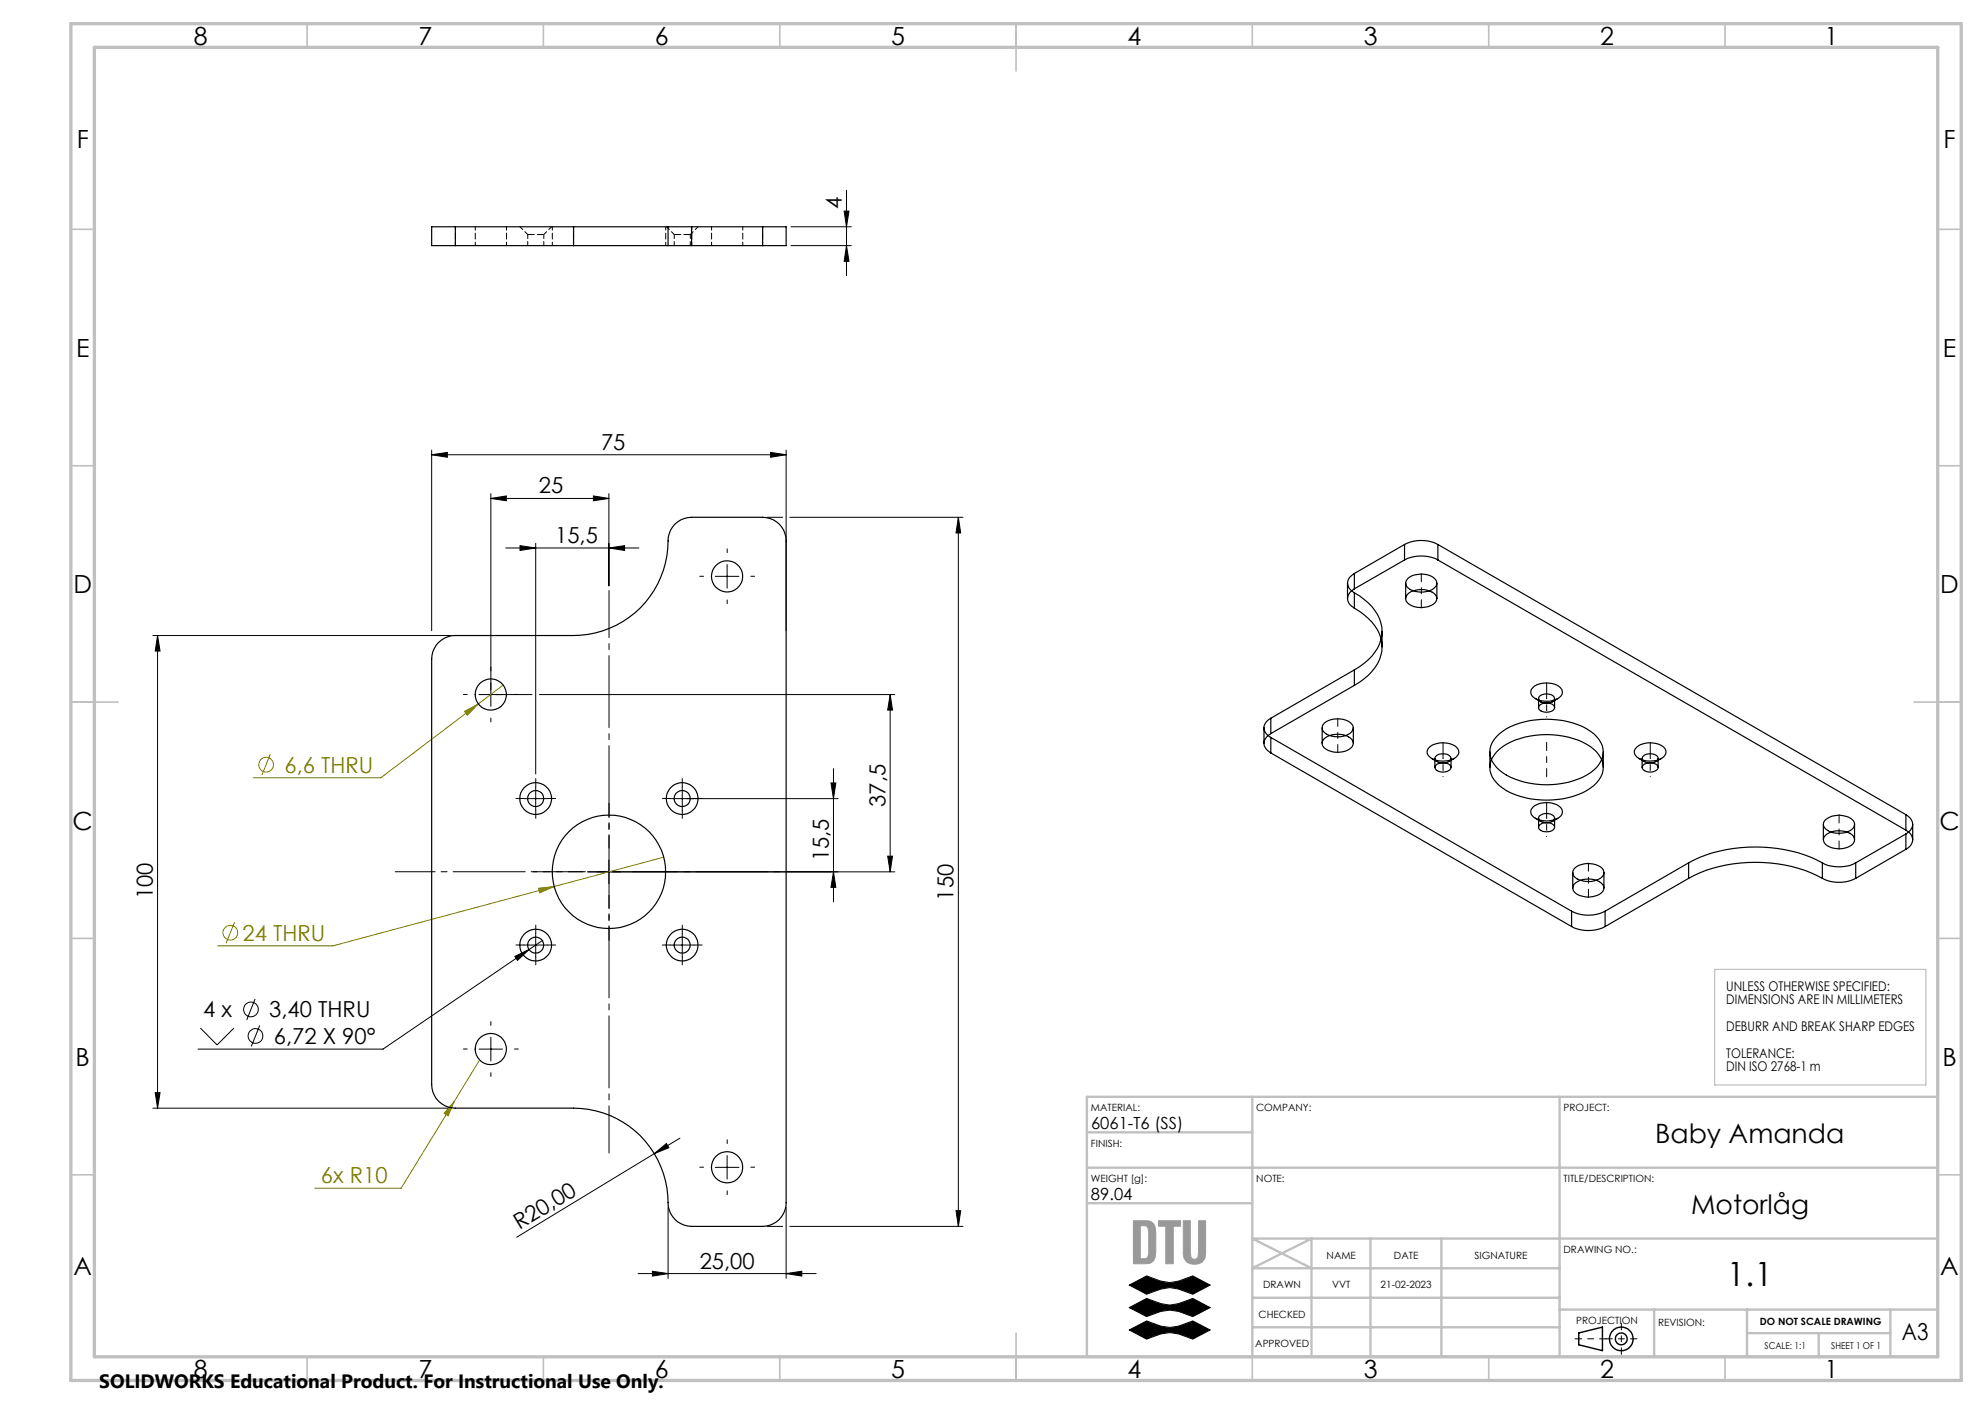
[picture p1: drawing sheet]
<svg xmlns="http://www.w3.org/2000/svg" width="420mm" height="297mm" viewBox="0 0 420 297" stroke-linecap="round" stroke-linejoin="round" font-family="sans-serif">
<path d="M238.9 271.8l3.7-1.9 3 1.1 1.9 .3 1.9-.3 3-1.1 3.6 1.9-3.6 2-3-1.1-1.9-.3-1.9 .3-3 1.1zM238.9 276.6l3.7-1.9 3 1.1 1.9 .3 1.9-.3 3-1.1 3.6 1.9-3.6 1.9a9.4 9.4 0 0 0-9.8 0zM238.9 281.3l3.7-1.9a9.4 9.4 0 0 0 9.8 0l3.6 1.9-3.6 2a9.4 9.4 0 0 0-9.8 0z" fill="none" stroke="#000" stroke-width=".21"/>
<g fill="none" stroke="#000" stroke-width=".3">
<path d="M334 282l5.1-1.3v5l-5.1-1.2z"/>
<circle cx="343" cy="283.2" r="1.25"/>
<circle cx="343.1" cy="283.2" r="2.5"/>
</g>
<path d="M239.9 258.3l2.7-.1 .8 .2 .7 .5 .3 .7 .1 1.1v4.2l-.1 1.1-.3 .7-.7 .5-.8 .1h-2.8zM241.3 259.3l1.3 .1 .5 1v4.7l-.2 .8-.3 .3-.3 .1h-1zM245.2 258.2l4.6 .1-.1 1.1h-1.5l-.1 7.9-1.4-.1v-7.8h-1.5zM250.4 258.3h1.4v6.7l.2 1a.88 .88 0 0 0 1.4 0l.2-1 .1-6.8 1.4 .1v6.8a2.4 2.4 0 0 1-1.9 2.4 2.4 2.4 0 0 1-2.7-1.3l-.1-1.1z" fill="none" stroke="#999" stroke-width=".21"/>
<path d="M343.1 279.9v6.6M333.3 283.2h6.6M346.4 283.2h-6.6" fill="none" stroke="#000" stroke-width=".21" stroke-dasharray="15.2 1.3 1.3 1.3" stroke-dashoffset="13.8"/>
<path d="M362.8 205.1h44.7v24.4h-44.7z" fill="none" stroke="#c0c0c0" stroke-width=".25"/>
<g fill="none" stroke="#c0c0c0" stroke-width=".35">
<path d="M65 5v5M115 5v5M165 5v5M215 5v10M265 5v5M315 5v5M365 5v5M15 48.5h5M410 48.5h5M15 98.5h5M410 98.5h5M15 148.5h10"/>
<path d="M405 148.5h10M15 198.5h5M410 198.5h5M15 248.5h5M410 248.5h5M65 287v5M115 287v5M165 287v5M215 282v10M265 287v5M315 287v5M365 287v5"/>
</g>
<g fill="none" stroke="#c0c0c0" stroke-width=".5">
<path d="M230 232h180v55h-180zM230 239.5h35M265 232v55M330 232v55M230 247h180M230 254.5h35M265 274.5h65M290 262v25M305 262v25M330 277h80M330 268.3h-65l12.5-6.3v25M350 277v10"/>
<path d="M369.6 277v10M400 277v10M410 262h-145l12.5 6.3M265 280.8h65M369.6 282h30.4M384.8 282v5"/>
</g>
<path d="M15 5h400v287h-400zM20 10h390v277h-390z" fill="none" stroke="#c0c0c0" stroke-width=".7"/>
<path d="M238.9 271.8l3.7 2a9.7 9.7 0 0 1 6.4-1.2l3.4 1.2 3.6-2-3.6-1.9a9.7 9.7 0 0 1-6.4 1.2l-3.4-1.2zM238.9 276.6l3.7 1.9a10.2 10.2 0 0 1 6.1-1.2l3.7 1.2 3.6-1.9-3.6-1.9a9.7 9.7 0 0 1-6.4 1.2l-3.4-1.2zM238.9 281.3l3.7 2a9.9 9.9 0 0 1 6.4-1.2l3.4 1.2 3.6-2-3.6-1.9a9.9 9.9 0 0 1-6.4 1.2l-3.4-1.2z" fill-rule="evenodd" fill="#000"/>
<path d="M241.3 259.3l1.3 .1 .5 .8v5.1l-.2 .6-.5 .4h-1.1zM239.9 258.2l-.1 9.1h2.8a1.97 1.97 0 0 0 1.9-2.4v-4.2a1.97 1.97 0 0 0-1.9-2.5zM245.2 258.2v1.2h1.5v7.8l1.4 .1 .1-7.9h1.5l.1-1.1zM250.4 258.2v6.9a2.32 2.32 0 0 0 3.3 2.2 2.09 2.09 0 0 0 1.4-2.2v-6.8l-1.4-.1-.2 7.6a.91 .91 0 0 1-1.2 .5 .91 .91 0 0 1-.5-1.2v-6.8z" fill-rule="evenodd" fill="#999"/>
<g fill="none" stroke="#808000" stroke-width=".21">
<path d="M57.2 159.5l-1.8 4.5M98.3 150.5l2.9-1.6-2.3 2.4zM106.5 144.9l-25.9 19.6h-27M49.6 195.1l-1.8 4.4M113.9 187.9l3.4-.4-3.1 1.4zM140.4 181.3l-70 18.8h-24.4M96.1 233l-1.3 3-.8-.5zM101.4 224.4l-16.5 27h-18.3"/>
<circle cx="56.3" cy="161.8" r="1.56"/>
<circle cx="48.8" cy="197.3" r="1.55"/>
</g>
<g fill="none" stroke="#000" stroke-width=".21">
<path d="M167.4 52h12.7M167.4 48h12.7M178.6 44.7h1l-.5 3.3zM179.1 40.2v18.1M179.1 52l.5 3.3h-1zM91.3 96.2l3.4-.5v1zM91.3 95.2v38.2M91.3 96.2h75M163.1 95.7l3.2 .5-3.2 .5zM166.3 95.2v38.2M103.9 105.4l3.2-.5v1zM103.9 104.4v45"/>
<path d="M103.9 105.4h24.9M107 115.9h28.2M110 115.4l3.3 .5-3.3 .5zM113.3 114.9v48.8M125.6 104.9l3.2 .5-3.2 .5zM128.8 115.9l3.4-.5v1zM128.8 104.4v19.5M153.8 119.4v5M162.3 109.4h3.3M167.1 109.4h36.7M202.8 109.4v150M202.8 109.4l.5 3.3h-1z"/>
<path d="M32.3 134.4h63.1M33.3 134.4l.6 3.3h-1.1zM33.3 134.4v100M151.3 121.9h5.1M101.4 146.9h11.2M114.1 146.9h75.2M188.3 146.9v37.5M188.3 146.9l.5 3.3h-1zM110.8 168.9h5.1M113.3 166.4v5M141.9 168.9h35.4M144.4 166.4v5"/>
<path d="M175.8 165.6h1l-.4 3.3zM176.4 162.6v28.2M110.8 199.9h5.1M113.3 197.4v5M114.8 199l-2.9 1.9M124.4 184.4h64.9M128.8 181.9v5M141.9 199.9h5M144.4 197.4v5M176.4 184.4l.4 3.3h-1zM187.8 181.1h1l-.5 3.3zM42.4 217.5l3.5 3.5 3.6-3.5"/>
<path d="M54 211.3l-1.8 4.5M55 216.9l-1.8 4.5M103.9 219.4v5M108.9 202.3l3-1.4-2.4 2.3zM111.9 200.9l-30.9 21h-39.1M32.3 234.4h63.1M32.8 231.1h1.1l-.6 3.3zM101.4 221.9h4.9M138.4 244l2.6-2.1 .5 .9zM138.4 244l-29.1 17.7M141.4 255.4v15M143.9 240.8l-5.5 3.2"/>
<path d="M151.3 246.9h5.1M153.8 244.4v5M162.3 259.4h3.3M166.3 255.4v15M167.1 259.4h36.7M202.3 256.1h1l-.5 3.3zM135 269.4h37.7M138 268.9l3.4 .5-3.4 .5zM166.3 269.4l3.4-.5v1z"/>
<circle cx="53.1" cy="213.5" r="1.56"/>
<circle cx="54.1" cy="219.1" r="1.56"/>
</g>
<path d="M123.4 184.4h-39.8" fill="none" stroke="#000" stroke-width=".21" stroke-dasharray="15.2 1.3 1.3 1.3" stroke-dashoffset="6.8"/>
<path d="M128.9 243.9v-119" fill="none" stroke="#000" stroke-width=".21" stroke-dasharray="15.2 1.3 1.3 1.3" stroke-dashoffset="5.3"/>
<path d="M128.9 179.4v-9.5M128.9 189.4v9.5" fill="none" stroke="#000" stroke-width=".21" stroke-dasharray="15.2 1.3 1.3 1.3" stroke-dashoffset="12.4"/>
<path d="M123.9 184.4h-11" fill="none" stroke="#000" stroke-width=".21" stroke-dasharray="15.2 1.3 1.3 1.3" stroke-dashoffset="11.6"/>
<path d="M133.9 184.4h42" fill="none" stroke="#000" stroke-width=".21" stroke-dasharray="15.2 1.3 1.3 1.3" stroke-dashoffset="5.7"/>
<g fill="none" stroke="#000" stroke-width=".21" stroke-dasharray="15.2 1.3 1.3 1.3">
<path d="M153.9 116.9v-.8M148.9 121.9h-.8M153.9 126.9v.8M158.9 121.9h.8M98.9 146.9h-.8M103.9 151.9v.8M103.9 141.9v-.8M108.9 146.9h.8M305.3 157.1v3.3M327.3 144.4v3.4M349.2 157.1v3.3M110.9 168.9h-1.7"/>
<path d="M113.4 171.4v1.7M113.4 166.4v-1.7M115.9 168.9h1.7M141.9 168.9h-1.7M144.4 171.4v1.7M144.4 166.4v-1.7M146.9 168.9h1.7M327.3 169.7v3.4M110.9 199.9h-1.7M113.4 197.4v-1.7M115.9 199.9h1.7M141.9 199.9h-1.7"/>
<path d="M144.4 197.4v-1.7M146.9 199.9h1.7M103.9 216.9v-.8M113.4 202.4v1.7M144.4 202.4v1.7M98.9 221.9h-.8M103.9 226.9v.8M108.9 221.9h.8M148.9 246.9h-.8M153.9 251.9v.8M153.9 241.9v-.8M158.9 246.9h.8"/>
</g>
<path d="M300.7 121.3v7.3M283.1 151.9v7.3M327.3 157.1v7.2M389.1 172.4v7.2M336.1 182.6v7.2" fill="none" stroke="#000" stroke-width=".21" stroke-dasharray="15.2 1.3 1.3 1.3" stroke-dashoffset="13.5"/>
<path d="M327.3 151.7v-3.9M305.3 164.3v-3.9M327.3 177v-3.9M349.2 164.3v-3.9" fill="none" stroke="#000" stroke-width=".21" stroke-dasharray="15.2 1.3 1.3 1.3" stroke-dashoffset="15.2"/>
<g fill="#000">
<path d="M138.4 244l2.6-2.1 .5 .9z"/>
<path d="M179.1 52l.5 3.3h-1zM178.6 44.7h1l-.5 3.3zM202.3 256.1h1l-.5 3.3zM202.8 109.4l.5 3.3h-1zM187.8 181.1h1l-.5 3.3zM188.3 146.9l.5 3.3h-1z"/>
<path d="M91.3 96.2l3.4-.5v1zM163.1 95.7l3.2 .5-3.2 .5zM108.9 202.3l.6 .9 2.4-2.3z"/>
<path d="M175.8 165.6h1l-.4 3.3zM176.4 184.4l.4 3.3h-1zM33.3 134.4l.6 3.3h-1.1zM32.8 231.1h1.1l-.6 3.3z"/>
<path d="M166.3 269.4l3.4-.5v1zM138 268.9l3.4 .5-3.4 .5zM128.8 115.9l3.4-.5v1zM110 115.4l3.3 .5-3.3 .5zM125.6 104.9l3.2 .5-3.2 .5zM103.9 105.4l3.2-.5v1z"/>
</g>
<path d="M96.1 233l-2.1 2.5 .8 .5zM113.9 187.9l.3 1 3.1-1.4zM98.3 150.5l.6 .8 2.3-2.4z" fill="#808000"/>
<g fill="none" stroke="#000" stroke-width=".25">
<path d="M96.3 48h-5v4h5M96.3 52h25.1M96.3 48h25.1M96.3 48v4M121.4 52h20M121.4 48h20M121.4 48v4M141.4 52h4.9M141.4 48h4.9M141.4 48v4M146.3 48v4M146.3 52h15.1"/>
<path d="M146.3 48h15.1M161.4 48h4.9v4h-4.9M161.4 48v4M297.2 115.2a7.8 7.8 0 0 1 7 0M297.2 118.5a7.8 7.8 0 0 1 7 0M297.2 118.5l-10.6 6.1M297.2 115.2v3.3M297.2 115.2l-10.6 6.1M304.2 115.2l99.1 57.1M304.2 115.2v3.3M304.2 118.5l99.1 57.1M92.8 135.9a5 5 0 0 1 3.5-1.5h25.1a20.1 20.1 0 0 0 20-20.8 5 5 0 0 1 4.9-4.2h15.1a4.9 4.9 0 0 1 4.9 5v140a5 5 0 0 1-4.9 5h-15.1a5 5 0 0 1-4.9-5 20 20 0 0 0-20-20h-25.1a5 5 0 0 1-5-5v-90a4.9 4.9 0 0 1 1.5-3.5z"/>
<path d="M285.1 123.4v3.2M286.6 125.4a10.6 10.6 0 0 1 5.8 7.2 8.3 8.3 0 0 1-3.8 7.7l-2 1.4M286.6 121.3a2.17 2.17 0 0 0-1.5 2.1 2.17 2.17 0 0 0 1.5 2M286.6 124.6a2.17 2.17 0 0 0-1.5 2 2.17 2.17 0 0 0 1.5 2.1M286.6 128.7a10.7 10.7 0 0 1 5.8 7.2 8.3 8.3 0 0 1-3.8 7.7l-2 1.4M286.6 121.3v3.3M286.6 125.4v3.3M292.4 133.6v3.2M297.4 123.4v3.2M297.9 122.4a4.7 4.7 0 0 1 5.7 0 1.24 1.24 0 0 1-.2 2.1 4.7 4.7 0 0 1-5.7-.4 1.27 1.27 0 0 1 .2-1.7zM298.1 125.5a4.7 4.7 0 0 1 5.6 .4 1.47 1.47 0 0 1-1 2.2 4.4 4.4 0 0 1-5.1-.9 1.31 1.31 0 0 1 .5-1.7zM304 123.4v3.2"/>
<path d="M267.4 153.9v3.3M268.9 151.9a2.15 2.15 0 0 0-1.5 2.1 2.15 2.15 0 0 0 1.5 2M268.9 155.2a2.17 2.17 0 0 0-1.5 2 2.17 2.17 0 0 0 1.5 2.1M268.9 159.3l63.6 36.7M268.9 151.9v3.3M268.9 156v3.3M268.9 156l63.6 36.8M279.8 153.9v3.3M280.1 156.4a4.6 4.6 0 0 1 6 .1 1.47 1.47 0 0 1-1.1 2.2 4.4 4.4 0 0 1-5.1-.9 1.27 1.27 0 0 1 .2-1.4zM280.2 153a4.8 4.8 0 0 1 5.7 .1 1.37 1.37 0 0 1-.6 2.3 4.7 4.7 0 0 1-5.3-.7 1.31 1.31 0 0 1 .2-1.7zM286.3 153.9v3.3M286.6 145l-17.7 10.2"/>
<path d="M286.6 141.7v3.3M286.6 141.7l-17.7 10.2M302.4 158.1a4.8 4.8 0 0 1 5.9 0 1.39 1.39 0 0 1-.7 2.4 4.8 4.8 0 0 1-5.4-.7 1.22 1.22 0 0 1 .2-1.7zM303.8 159.9a2.33 2.33 0 0 1 3.2 .3 1.07 1.07 0 0 1-1.2 1.2h-.5a1.29 1.29 0 0 1-1.6-1.2zM315.2 159.1v3.2M316.7 159.1a14.1 14.1 0 0 1 9.4-3.7 16.4 16.4 0 0 1 11.1 3.1 4.7 4.7 0 0 1 0 7.7 16.9 16.9 0 0 1-12.3 2.9 12.3 12.3 0 0 1-8.7-4.1 4.4 4.4 0 0 1 .5-5.9zM316.7 155.8a14.5 14.5 0 0 1 10.5-3.7 15 15 0 0 1 10.6 3.7 4.6 4.6 0 0 1-.6 7.1 16.9 16.9 0 0 1-13.5 2.8 11.9 11.9 0 0 1-7.5-4 4.4 4.4 0 0 1 .5-5.9zM324.4 145.4a4.8 4.8 0 0 1 5.8 .1 1.39 1.39 0 0 1-.7 2.3 4.8 4.8 0 0 1-5.4-.6 1.27 1.27 0 0 1 .3-1.8zM324.9 147.8l1.1 .7M325.5 147.8v1.9M325.8 149.2a2.28 2.28 0 0 1 3.1 .2 1.03 1.03 0 0 1-1.2 1.2h-.9a.97 .97 0 0 1-1-.4 .97 .97 0 0 1 0-1zM325.8 147.3a2.28 2.28 0 0 1 3.1 .2 1.03 1.03 0 0 1-1.2 1.2h-.9a.97 .97 0 0 1-1-.4 .97 .97 0 0 1 0-1z"/>
<path d="M328.9 147.8v1.9M329.6 147.8l-1.2 .7M339.2 159.1v3.2M346.3 158.1a4.8 4.8 0 0 1 5.8 0 1.42 1.42 0 0 1-.7 2.4 4.8 4.8 0 0 1-5.3-.7 1.22 1.22 0 0 1 .2-1.7zM347.7 159.9a2.33 2.33 0 0 1 3.1 .3 1.07 1.07 0 0 1-1.2 1.2h-.5a1.28 1.28 0 0 1-1.6-1.2zM302.9 160.4l1.2 .7M303.6 160.4v1.9M303.8 161.9a2.28 2.28 0 0 1 3.2 .2 1.07 1.07 0 0 1-1.2 1.2l-1.4-.1a.81 .81 0 0 1-.7-.5 .81 .81 0 0 1 .1-.8zM307 160.4v1.9M307.7 160.4l-1.2 .7M324.4 170.7a4.8 4.8 0 0 1 5.8 .1 1.42 1.42 0 0 1-.7 2.4 4.8 4.8 0 0 1-5.4-.7 1.27 1.27 0 0 1 .3-1.8zM324.9 173.1l1.1 .7"/>
<path d="M325.5 173.1v1.9M325.8 174.5a2.33 2.33 0 0 1 3.1 .2 1.03 1.03 0 0 1-1.2 1.2l-.5 .1a1.47 1.47 0 0 1-1.7-1zM325.8 172.6a2.28 2.28 0 0 1 3.1 .2 1.03 1.03 0 0 1-1.2 1.2h-.9a.97 .97 0 0 1-1-.4 .97 .97 0 0 1 0-1zM328.9 173.1v1.9M329.6 173.1l-1.2 .7M346.8 160.4l1.1 .7M347.5 160.4v1.9M347.7 161.9a2.29 2.29 0 0 1 3.1 .2 1.07 1.07 0 0 1-1.2 1.2l-1.3-.1a.81 .81 0 0 1-.7-.5 .81 .81 0 0 1 .1-.8zM350.8 160.4v1.9M351.5 160.4l-1.2 .7M385.8 174.4v3.3M386.2 176.8a4.7 4.7 0 0 1 5.9 .1 1.5 1.5 0 0 1-1 2.3 4.5 4.5 0 0 1-5.1-1 1.09 1.09 0 0 1 .2-1.4z"/>
<path d="M386.3 173.4a4.5 4.5 0 0 1 6 .4 1.47 1.47 0 0 1-1 2 4.6 4.6 0 0 1-5.2-.7 1.18 1.18 0 0 1 .2-1.7zM392.4 174.4v3.3M403.3 172.3a2.17 2.17 0 0 1 1.4 2.1 2.17 2.17 0 0 1-1.4 2M403.3 175.6a2.15 2.15 0 0 1 1.4 2 2.15 2.15 0 0 1-1.4 2.1M403.3 176.4l-10.7 6.1M403.3 172.3v3.3M403.3 176.4v3.3M403.3 179.7l-10.7 6.1M404.7 174.4v3.3M332.5 192.8a7.8 7.8 0 0 0 7.1 0M332.5 196a7.8 7.8 0 0 0 7.1 0M332.5 192.8v3.2"/>
<path d="M332.8 184.6v3.3M333.1 187a4.6 4.6 0 0 1 6 .1 1.3 1.3 0 0 1-.6 2 4.5 4.5 0 0 1-5.6-.7 1.22 1.22 0 0 1 .2-1.4zM333.3 183.6a4.7 4.7 0 0 1 5.7 .1 1.39 1.39 0 0 1-.7 2.3 4.8 4.8 0 0 1-5.3-.7 1.27 1.27 0 0 1 .3-1.7zM339.4 184.6v3.3M339.6 192.8v3.2M357.3 182.5a31.5 31.5 0 0 1 28.3 0M357.3 185.8a31.2 31.2 0 0 1 21.8-2.5 24 24 0 0 1 6.5 2.5M357.3 182.5l-17.7 10.3M357.3 185.8l-17.7 10.2M357.3 182.5v3.3M385.6 182.5a7.8 7.8 0 0 0 7 0M385.6 185.8a7.8 7.8 0 0 0 7 0"/>
<path d="M385.6 182.5v3.3M392.6 182.5v3.3"/>
<circle cx="153.8" cy="121.9" r="3.3"/>
<circle cx="103.8" cy="146.9" r="3.3"/>
<circle cx="113.3" cy="168.9" r="1.69"/>
<circle cx="113.4" cy="168.9" r="3.4"/>
<circle cx="144.3" cy="168.9" r="1.7"/>
<circle cx="144.3" cy="168.9" r="3.4"/>
<circle cx="113.3" cy="199.9" r="1.69"/>
<circle cx="113.4" cy="199.9" r="3.4"/>
<circle cx="128.8" cy="184.4" r="12"/>
<circle cx="144.3" cy="199.9" r="1.7"/>
<circle cx="144.3" cy="199.9" r="3.4"/>
<circle cx="103.8" cy="221.9" r="3.3"/>
<circle cx="153.8" cy="246.9" r="3.3"/>
</g>
<path d="M111.7 49.6h3.4M142.7 49.6h3.4" fill="none" stroke="#000" stroke-width=".21" stroke-dasharray="1.3 .6" stroke-dashoffset="-.1"/>
<path d="M96.4 52v-4M100.6 48v4M107.2 52v-4M116.9 48v4M121.4 48v4M140.9 52v-4M146.4 52v-4M150.6 48v4M157.2 52v-4M161.4 48v4" fill="none" stroke="#000" stroke-width=".21" stroke-dasharray="1.3 .6" stroke-dashoffset=".5"/>
<path d="M110 48l1.7 1.6M111.7 49.6v2.4M115.1 49.6l1.6-1.6M115.1 52v-2.4M141 48l1.7 1.6M142.7 49.6v2.4M146.1 49.6l1.6-1.6M146.1 52v-2.4" fill="none" stroke="#000" stroke-width=".21" stroke-dasharray="1.3 .6" stroke-dashoffset=".4"/>
<text font-size="7.1" x="365.3" y="272.1">1.1</text>
<g font-size="5.6">
<text x="350.2" y="241.7">Baby Amanda</text>
<text x="357.8" y="256.8">Motorlåg</text>
</g>
<g font-size="5.3">
<text x="41" y="9.5">8</text>
<text x="88.5" y="9.5">7</text>
<text x="138.5" y="9.5">6</text>
<text x="188.5" y="9.5">5</text>
<text x="238.5" y="9.5">4</text>
<text x="288.5" y="9.5">3</text>
<text x="338.5" y="9.5">2</text>
<text x="386" y="9.5">1</text>
<text x="16.2" y="31.3">F</text>
<text x="411.2" y="31.3">F</text>
<text x="16.1" y="75.5">E</text>
<text x="411.1" y="75.5">E</text>
<text x="15.5" y="125.5">D</text>
<text x="410.5" y="125.5">D</text>
<text x="15.4" y="175.5">C</text>
<text x="410.4" y="175.5">C</text>
<text x="16" y="225.5">B</text>
<text x="411" y="225.5">B</text>
<text x="15.5" y="269.8">A</text>
<text x="410.5" y="269.8">A</text>
<text x="41" y="291.5">8</text>
<text x="88.5" y="291.5">7</text>
<text x="138.5" y="291.5">6</text>
<text x="188.5" y="291.5">5</text>
<text x="238.5" y="291.5">4</text>
<text x="288.5" y="291.5">3</text>
<text x="338.5" y="291.5">2</text>
<text x="386" y="291.5">1</text>
</g>
<text font-size="4.9" x="402.4" y="283.5">A3</text>
<g font-size="4.7">
<text x="178.1" y="44.1" transform="rotate(-90 178.1 44.1)">4</text>
<text x="127.2" y="95.2">75</text>
<text x="114" y="104.4">25</text>
<text x="117.5" y="114.9">15,5</text>
<text x="187.3" y="170.7" transform="rotate(-90 187.3 170.7)">37,5</text>
<text x="175.4" y="182.2" transform="rotate(-90 175.4 182.2)">15,5</text>
<text x="32.3" y="190.2" transform="rotate(-90 32.3 190.2)">100</text>
<text x="201.8" y="190.5" transform="rotate(-90 201.8 190.5)">150</text>
<text x="43" y="215.2">4 x</text>
<text x="57" y="215.2">3,40 THRU</text>
<text x="57.9" y="220.8">6,72 X 90°</text>
<text x="109.9" y="260.2" transform="rotate(-31 109.9 260.2)">R20,00</text>
<text x="148" y="268.4">25,00</text>
</g>
<g font-size="4.7" fill="#808000">
<text x="60.2" y="163.5">6,6 THRU</text>
<text x="51.3" y="199">24 THRU</text>
<text x="67.9" y="250.3">6x R10</text>
</g>
<text font-size="4.1" x="21" y="293.7">SOLIDWORKS Educational Product. For Instructional Use Only.</text>
<g font-size="3.5">
<text x="230.8" y="238.8">6061-T6 (SS)</text>
<text x="230.8" y="253.8">89.04</text>
</g>
<g font-size="2.8">
<text x="365.3" y="209.6">UNLESS OTHERWISE SPECIFIED:</text>
<text x="365.3" y="212.4">DIMENSIONS ARE IN MILLIMETERS</text>
<text x="365.3" y="218.1">DEBURR AND BREAK SHARP EDGES</text>
<text x="365.3" y="223.7">TOLERANCE:</text>
<text x="365.3" y="226.5">DIN ISO 2768-1 m</text>
</g>
<g font-size="2.1">
<text x="230.8" y="235">MATERIAL:</text>
<text x="265.8" y="235">COMPANY:</text>
<text x="330.8" y="235">PROJECT:</text>
<text x="230.8" y="242.6">FINISH:</text>
<text x="230.8" y="250.1">WEIGHT [g]:</text>
<text x="265.8" y="250">NOTE:</text>
<text x="330.8" y="250">TITLE/DESCRIPTION:</text>
<text x="280.7" y="266.3">NAME</text>
<text x="294.9" y="266.3">DATE</text>
<text x="312" y="266.3">SIGNATURE</text>
<text x="330.8" y="265">DRAWING NO.:</text>
<text x="267.3" y="272.5">DRAWN</text>
<text x="281.8" y="272.5">VVT</text>
<text x="292.1" y="272.5">21-02-2023</text>
<text x="266.3" y="278.8">CHECKED</text>
<text x="333.5" y="280">PROJECTION</text>
<text x="350.8" y="280.5">REVISION:</text>
<text x="372.4" y="280.3">DO NOT SCALE DRAWING</text>
<text x="265.6" y="285">APPROVED</text>
</g>
<g font-size="2">
<text x="373.4" y="285.4">SCALE: 1:1</text>
<text x="387.5" y="285.4">SHEET 1 OF 1</text>
</g>
</svg>
